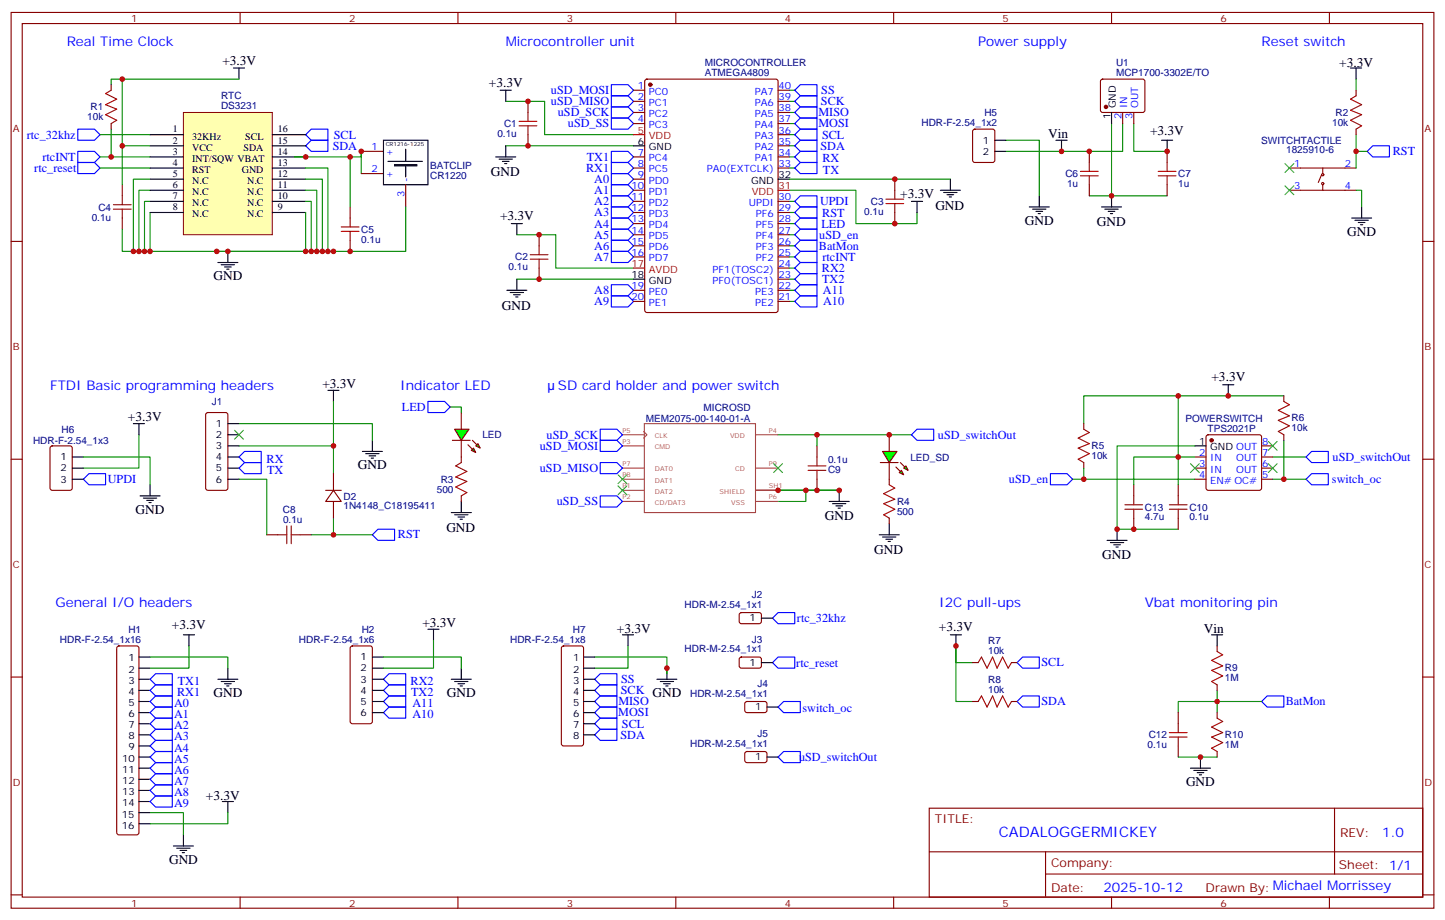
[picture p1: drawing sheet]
<svg xmlns="http://www.w3.org/2000/svg" width="459mm" height="292mm" viewBox="0 0 459 292" stroke-linecap="round" stroke-linejoin="round" font-family="sans-serif">
<g fill="none" stroke="#870000" stroke-width=".35">
<path d="M3.5 4h451.6v284.3h-451.6zM7.1 7.5h444.5v277.3h-444.5zM76.2 4v3.5M145.3 4v3.5M214.5 4v3.5M283.6 4v3.5M352.8 4v3.5M421.9 4v3.5M3.5 76.6h3.6M451.6 76.6h3.5M3.5 145.8h3.6M451.6 145.8h3.5"/>
<path d="M3.5 214.9h3.6M451.6 214.9h3.5M294.9 256.5h156.7v28.3h-156.7zM423.5 256.6l.1 20.8M295 270.4h156.4M331.8 277.4h119.6M331.8 270.4v14.1M3.5 284.1h3.6M76.2 284.8v3.5M145.3 284.8v3.5M214.5 284.8v3.5M283.6 284.8v3.5"/>
<path d="M352.8 284.8v3.5M421.9 284.8v3.5M451.6 284.1h3.5"/>
</g>
<path d="M47.6 63.9h-1.7v15.9M47.6 60.4h-3.5v19.4" fill="none" stroke="#008700" stroke-width=".35"/>
<path d="M72.3 79.8v3.5M69.1 83.3h6.4M70.2 84h4.2M71.3 84.7h2.1M72 85.4h.7" fill="none" stroke="#000" stroke-width=".35"/>
<path d="M98.8 44.5h5.3v3.5h-5.3l-1.8-1.7zM98.8 41h5.3v3.5h-5.3l-1.8-1.7z" fill="none" stroke="#00f" stroke-width=".35"/>
<path d="M58.2 35.7h28.2v38.8h-28.2z" fill="#ffffb0" stroke="#800000" stroke-width=".32"/>
<g fill="none" stroke="#000" stroke-width=".35">
<path d="M74.1 21.6h3.5M75.8 21.6v3.5M158.7 28.6h3.6M160.5 28.6v3.6M352.8 35.7v3.5M428.6 21.6h3.6M430.4 21.6v3.5M47.6 56.9h10.6M47.6 53.3h10.6M47.6 46.3h10.6M47.6 49.8h10.6M47.6 42.8h10.6"/>
<path d="M86.4 56.9h10.6M86.4 53.3h10.6M86.4 46.3h10.6M86.4 49.8h10.6M86.4 42.8h10.6M157.3 49.8h6.4M158.4 50.5h4.2M159.5 51.2h2.1M160.2 51.9h.7M160.5 46.3v3.5M201.1 46.3h3.5M246.9 56.9h3.6"/>
<path d="M301.6 56.9v3.5M368.7 44.5h3.5M370.4 44.5v3.5M47.6 67.5h10.6M47.6 63.9h10.6M47.6 60.4h10.6M86.4 67.5h10.6M86.4 63.9h10.6M86.4 60.4h10.6M162.3 71h3.5M164 71v3.5M289.3 63.9h3.5"/>
<path d="M291 63.9v3.6M298.4 60.4h6.4M299.5 61.1h4.2M300.6 61.8h2.1M301.3 62.5h.7M326.7 65.7h6.3M327.7 66.4h4.3M328.8 67.1h2.1M329.5 67.8h.7M329.8 62.2v3.5M349.6 65.7h6.4M350.7 66.4h4.2"/>
<path d="M351.7 67.1h2.1M352.4 67.8h.7M352.8 62.2v3.5M429 69.2h6.3M430 69.9h4.3M431.1 70.6h2.1M431.8 71.3h.7M432.2 65.7v3.5M160.9 92.1h6.3M161.9 92.9h4.3M163 93.6h2.1M163.7 94.3h.7"/>
<path d="M164 88.6v3.5M201.1 88.6h3.5M72.3 134.5h3.5M72.3 138h3.5M104.1 123.9h3.5M105.8 123.9v3.5M118.2 139.8v3.5M72.3 141.5h3.5M72.3 145.1h3.5M72.3 148.6h3.5M72.3 152.1h3.5M115 143.3h6.4"/>
<path d="M116.1 144h4.2M117.1 144.7h2.1M117.8 145.4h.7M146.4 159.2v3.5M143.2 162.7h6.4M144.3 163.4h4.2M145.3 164.1h2.2M146 164.8h.8"/>
</g>
<g fill="none" stroke="#008700" stroke-width=".35">
<path d="M38.8 25.1h-3.5v1.8M75.8 25.1h-37v21.2h8.8M160.5 32.2h12.4v10.6h28.2M250.5 39.2h1.7M250.5 35.7h1.7M250.5 32.2h1.7M250.5 28.6h1.7M352.8 39.2v23M356.3 39.2v8.8h-37M359.8 39.2v8.8h10.6M430.4 25.1v3.5M31.7 49.8h3.6"/>
<path d="M35.3 41v8.8h12.3M38.8 46.3v12.3M47.6 56.9h-5.3v22.9M97 56.9h5.3v22.9M97 53.3h7.1v26.5M114.7 48v1.8h-21.2M160.5 46.3h40.6M250.5 56.9h51.1M250.5 46.3h1.7M250.5 49.8h1.7M250.5 53.3h1.7M250.5 42.8h1.7"/>
<path d="M319.3 44.5h10.5v17.7M430.4 42.8v10.5M430.4 48h3.5M38.8 72.7v7.1h67M47.6 67.5v12.3M97 63.9h1.8v15.9M97 60.4h3.5v19.4M97 67.5v12.3M164 74.5h12.4v10.6h24.7M250.5 60.4h21.1v10.6h19.4v-3.5M250.5 74.5h1.7M250.5 78h1.7"/>
<path d="M250.5 71h1.7M250.5 67.5h1.7M250.5 63.9h1.7M345.7 62.2h24.7M430.4 60.4h1.8v5.3M164 88.6h37.1M250.5 81.6h1.7M250.5 92.1h1.7M250.5 95.7h1.7M250.5 85.1h1.7M44.1 138v10.6h-17.6M26.5 145.1h21.1v8.8"/>
<path d="M98.8 169.8h19.4"/>
</g>
<g fill="none" stroke="#00f" stroke-width=".35">
<path d="M194 37.5h5.3l1.8 1.7-1.8 1.8h-5.3zM194 33.9h5.3l1.8 1.8-1.8 1.8h-5.3zM194 30.4h5.3l1.8 1.8-1.8 1.7h-5.3zM194 26.9h5.3l1.8 1.7-1.8 1.8h-5.3zM254 37.5h5.3v3.5h-5.3l-1.8-1.8zM254 33.9h5.3v3.6h-5.3l-1.8-1.8zM254 30.4h5.3v3.5h-5.3l-1.8-1.7zM254 26.9h5.3v3.5h-5.3l-1.8-1.8zM24.7 48h5.3l1.7 1.8-1.7 1.8h-5.3zM194 58.6h5.3l1.8 1.8-1.8 1.8h-5.3zM194 55.1h5.3l1.8 1.8-1.8 1.7h-5.3zM194 48h5.3l1.8 1.8-1.8 1.8h-5.3z"/>
<path d="M194 51.6h5.3l1.8 1.7-1.8 1.8h-5.3zM254 48h5.3v3.6h-5.3l-1.8-1.8zM254 44.5h5.3v3.5h-5.3l-1.8-1.7zM254 51.6h5.3v3.5h-5.3l-1.8-1.8zM254 41h5.3v3.5h-5.3l-1.8-1.7zM435.7 46.3h5.3v3.5h-5.3l-1.8-1.8zM194 79.8h5.3l1.8 1.8-1.8 1.7h-5.3zM194 76.3h5.3l1.8 1.7-1.8 1.8h-5.3zM194 72.7h5.3l1.8 1.8-1.8 1.8h-5.3zM194 69.2h5.3l1.8 1.8-1.8 1.7h-5.3zM194 62.2h5.3l1.8 1.7-1.8 1.8h-5.3zM194 65.7h5.3l1.8 1.8-1.8 1.7h-5.3z"/>
<path d="M254 76.3h5.3v3.5h-5.3l-1.8-1.8zM254 72.7h5.3v3.6h-5.3l-1.8-1.8zM254 69.2h5.3v3.5h-5.3l-1.8-1.7zM254 65.7h5.3v3.5h-5.3l-1.8-1.7zM254 62.2h5.3v3.5h-5.3l-1.8-1.8zM194 93.9h5.3l1.8 1.8-1.8 1.7h-5.3zM194 90.4h5.3l1.8 1.7-1.8 1.8h-5.3zM254 93.9h5.3v3.5h-5.3l-1.8-1.7zM254 90.4h5.3v3.5h-5.3l-1.8-1.8zM28.2 150.4h5.3v3.5h-5.3l-1.7-1.8zM77.6 143.3h5.3v3.5h-5.3l-1.8-1.7zM77.6 146.8h5.3v3.6h-5.3l-1.8-1.8z"/>
<path d="M119.9 168h5.3v3.5h-5.3l-1.7-1.7z"/>
</g>
<g fill="none" stroke="#a10000" stroke-width=".35">
<path d="M164.7 38.5h5.7M164.7 39.9h5.7M167.6 35.7v2.8M167.6 39.9v2.9M342.9 54.4h5.6M342.9 55.8h5.6M345.7 51.6v2.8M345.7 55.8v2.8M367.6 54.4h5.6M367.6 55.8h5.6M370.4 51.6v2.8M370.4 55.8v2.8"/>
<path d="M36 66.4h5.6M36 65h5.6M38.8 62.2v2.8M38.8 66.4v2.8M171.1 78v2.9M168.3 80.9h5.6M168.3 82.3h5.6M171.1 82.3v2.8"/>
</g>
<g fill="none" stroke="#870000" stroke-width=".35">
<path d="M167.6 32.2v3.5M201.1 28.6h3.5M201.1 32.2h3.5M201.1 35.7h3.5M201.1 39.2h3.5M204.8 25.3l.5-.2h40.9l.7 .4v73l-.4 .6-41.2 .1-.6-.5-.1-72.9zM246.9 28.6h3.6M246.9 32.2h3.6M246.9 35.7h3.6M246.9 39.2h3.6M349.5 25.3l.5-.2h12.7l.5 .2 .2 .5-.1 9.5-.6 .4-13-.1-.5-.6v-9.2zM356.3 35.7v3.5"/>
<path d="M359.8 35.7v3.5M38.8 58.6v3.6M167.6 42.8v3.5M201.1 49.8h3.5M201.1 53.3h3.5M201.1 56.9h3.5M246.9 49.8h3.6M246.9 53.3h3.6M246.9 46.3h3.6M246.9 42.8h3.6M345.7 48v3.6M345.7 58.6v3.6"/>
<path d="M370.4 48v3.6M370.4 58.6v3.6M409.2 53.3h21.2M419.5 55.5l-1.1 2.4M419.8 53.3v1.8M419.8 58.6v1.8M38.8 69.2v3.5M171.1 74.5v3.5M201.1 60.4h3.5M201.1 63.9h3.5M201.1 67.5h3.5M201.1 71h3.5"/>
<path d="M201.1 74.5h3.5M201.1 78h3.5M246.9 63.9h3.6M246.9 67.5h3.6M246.9 71h3.6M246.9 74.5h3.6M246.9 78h3.6M409.2 60.4h21.2M171.1 85.1v3.5M201.1 81.6h3.5M201.1 92.1h3.5M201.1 95.7h3.5"/>
<path d="M246.9 81.6h3.6M246.9 92.1h3.6M246.9 95.7h3.6M246.9 88.6h3.6M246.9 85.1h3.6M65.5 131.2l.5-.2h5.6l.7 .4v23.5l-.4 .7h-5.9l-.7-.4v-23.5z"/>
<circle cx="419.8" cy="58.3" r=".35"/>
<circle cx="419.8" cy="55.5" r=".35"/>
</g>
<g fill="#870000" stroke="#870000" stroke-width=".35">
<circle cx="206.4" cy="26.9" r=".53"/>
<circle cx="351" cy="33.9" r=".53"/>
</g>
<path d="M201.1 42.8h3.5M246.9 60.4h3.6M201.1 85.1h3.5" fill="none" stroke="#f00" stroke-width=".35"/>
<path d="M74.4 136.6l2.9 2.8M77.3 136.6l-2.9 2.8" fill="none" stroke="#3c3" stroke-width=".35"/>
<path d="M144.3 136.2h4.6l-2.5 3.6z" fill="#0f0" stroke="#870000" stroke-width=".35"/>
<path d="M143.6 139.8h5.6z" fill="#f00" stroke="#870000" stroke-width=".35"/>
<g fill="#870000" stroke="#870000" stroke-width=".35">
<path d="M149.9 139.8l1.4 1.4z"/>
<path d="M148.5 141.2l1.4 1.4z"/>
</g>
<g fill="#0f0" stroke="#870000" stroke-width=".35">
<path d="M151 141.5l.7-.7 .7 1.4z"/>
<path d="M149.6 142.9l.7-.7 .7 1.5z"/>
</g>
<g fill="none" stroke="#870000" stroke-width=".35">
<path d="M284 56.9v3.5M284 67.5v3.5M146.4 131v5.2M146.4 139.8v5.3M383 138.2l.5-.2h16.2l.5 .2 .2 .5v16.2l-.2 .5-.5 .2h-16.2l-.5-.2-.2-.5v-16.2zM259.3 141.5v3.6M259.3 152.1v3.5M373.9 153.9v3.5M379.2 145.1h3.6M379.2 148.6h3.6M379.2 152.1h3.6M400.4 145.1h3.5"/>
<path d="M400.4 148.6h3.5M400.4 152.1h3.5M400.4 141.5h3.5M84.7 169.8h3.5M95.2 169.8h3.6M373.9 164.5v3.5"/>
</g>
<g fill="none" stroke="#00f" stroke-width=".35">
<path d="M24.7 41h5.3l1.7 1.8-1.7 1.7h-5.3zM24.7 51.6h5.3l1.7 1.7-1.7 1.8h-5.3zM254 79.8h5.3v3.5h-5.3l-1.8-1.7zM254 83.3h5.3v3.6h-5.3l-1.8-1.8zM254 86.9h5.3v3.5h-5.3l-1.8-1.8zM135.8 127.4h5.3l1.8 1.8-1.8 1.8h-5.3zM190.5 136.2h5.3l1.8 1.8-1.8 1.8h-5.3zM190.5 139.8h5.3l1.8 1.7-1.8 1.8h-5.3zM291 136.2h5.3v3.6h-5.3l-1.7-1.8zM190.5 146.8h5.3l1.8 1.8-1.8 1.8h-5.3zM190.5 157.4h5.3l1.8 1.8-1.8 1.7h-5.3zM333.4 150.4h5.3l1.7 1.7-1.7 1.8h-5.3z"/>
<path d="M416.3 143.3h5.3v3.5h-5.3l-1.8-1.7zM416.3 150.4h5.3v3.5h-5.3l-1.8-1.8zM121.7 219.1l1.8-1.7h5.3v3.5h-5.3zM123.5 213.9h5.3v3.5h-5.3l-1.8-1.8zM188.7 219.1l1.8-1.7h5.3v3.5h-5.3zM190.5 213.9h5.3v3.5h-5.3l-1.8-1.8zM190.5 220.9h5.3v3.5h-5.3l-1.8-1.7zM190.5 224.4h5.3v3.6h-5.3l-1.8-1.8zM190.5 228h5.3v3.5h-5.3l-1.8-1.8zM190.5 231.5h5.3v3.5h-5.3l-1.8-1.7z"/>
</g>
<g fill="none" stroke="#008700" stroke-width=".35">
<path d="M31.7 42.8h15.9M31.7 53.3h15.9M114.7 48v7.1M250.5 88.6h1.7M142.9 129.2h3.5v1.8M246.9 138h42.4M259.3 138v3.5M373.9 125.7v19.4M407.5 139.8v12.3h-3.6M407.5 125.7h-63.5v8.8M246.9 155.6h19.4M255.8 155.6v3.6h-8.9"/>
<path d="M340.4 152.1h38.8M379.2 141.5h-24.7v26.5h19.4M379.2 145.1h-5.3v8.8M403.9 145.1h10.6M407.5 152.1h7"/>
</g>
<g fill="none" stroke="#000" stroke-width=".35">
<path d="M388.1 122.1h3.5M389.8 122.1v3.6M263.2 159.2h6.3M264.2 159.9h4.3M266.3 155.6v3.6M379.2 141.5h3.6M265.3 160.6h2.1M266 161.3h.7M351.4 171.5h6.3M352.4 172.2h4.3M353.5 172.9h2.1M354.2 173.6h.7"/>
<path d="M354.5 168v3.5M135.8 199.7h3.5M137.6 199.7v3.6M58.2 201.5h3.5M60 201.5v3.5M69.1 215.6h6.4M70.2 216.3h4.2M71.3 217h2.1M72 217.7h.7M72.3 212.1v3.5M143.2 215.6h6.4M144.3 216.3h4.2"/>
<path d="M145.3 217h2.2M146 217.7h.8M146.4 212.1v3.5M197.6 201.5h3.5M199.3 201.5v3.5M208.5 215.6h6.3M209.5 216.3h4.3M210.6 217h2.1M211.3 217.7h.7M211.7 212.1v3.5M70.6 254.4h3.5M72.3 254.4v3.6"/>
<path d="M55 268.5h6.4M56.1 269.2h4.2M57.1 269.9h2.2M57.9 270.7h.7M58.2 265v3.5"/>
</g>
<g fill="none" stroke="#a10000" stroke-width=".35">
<path d="M281.2 63.2h5.6M281.2 64.6h5.6M284 60.4v2.8M284 64.6v2.9M256.5 149.3h5.6M256.5 147.9h5.6M259.3 145.1v2.8M259.3 149.3v2.8M373.9 157.4v2.8M88.2 169.8h2.8M91 166.9v5.7M92.4 166.9v5.7"/>
<path d="M92.4 169.8h2.8M371.1 160.2h5.7M371.1 161.6h5.7M373.9 161.6v2.9"/>
</g>
<path d="M197.6 138h6.9M204.3 136.9l1 1.1-1 1.1M204.5 134.5h35.3v28.2h-35.3zM240 138h6.9M197.6 155.6h6.9M197.6 159.2h6.9M197.6 141.5h6.9M197.6 148.6h6.9M197.6 152.1h6.9M240 155.6h6.9M240 159.2h6.9M240 148.6h6.9" fill="none" stroke="#a64a4a" stroke-width=".35"/>
<g fill="none" stroke="#3c3" stroke-width=".35">
<path d="M407.8 59l2.8 2.8M407.8 51.9l2.8 2.9M410.6 59l-2.8 2.8M410.6 51.9l-2.8 2.9M196.1 150.7l2.9 2.8M196.1 154.2l2.9 2.9M199 150.7l-2.9 2.8M199 154.2l-2.9 2.9M245.5 147.2l2.9 2.8M248.4 147.2l-2.9 2.8M377.8 147.2l2.8 2.8M380.6 147.2l-2.8 2.8"/>
<path d="M402.5 147.2l2.8 2.8M402.5 140.1l2.8 2.8M405.3 147.2l-2.8 2.8M405.3 140.1l-2.8 2.8"/>
</g>
<circle cx="384.5" cy="139.8" r=".53" fill="#870000" stroke="#870000" stroke-width=".35"/>
<path d="M280.1 143.3h4.6l-2.5 3.5z" fill="#0f0" stroke="#870000" stroke-width=".35"/>
<path d="M279.4 146.8h5.6z" fill="#f00" stroke="#870000" stroke-width=".35"/>
<g fill="#870000" stroke="#870000" stroke-width=".35">
<path d="M285.8 146.8l1.4 1.4z"/>
<path d="M284.3 148.2l1.5 1.4z"/>
</g>
<g fill="#0f0" stroke="#870000" stroke-width=".35">
<path d="M286.8 148.6l.7-.7 .7 1.4z"/>
<path d="M285.4 150l.7-.7 .7 1.4z"/>
</g>
<g fill="none" stroke="#870000" stroke-width=".35">
<path d="M35.3 26.9v1.7M35.3 39.2v1.8M430.4 28.6v1.8M114.7 48h7M114.7 55.1h7M128.8 58.6v7.1M308.9 41.2l.5-.2h5.6l.7 .4v9.5l-.4 .6-5.9 .1-.7-.5v-9.4zM430.4 41v1.8M111.1 65.7v3.5M111.1 76.3v3.5M282.2 138v5.3M344 134.5v1.7"/>
<path d="M407.5 125.7v1.7M407.5 138v1.8M16.1 141.7l.5-.2h5.6l.7 .5v12.9l-.4 .7h-5.9l-.7-.4v-13zM103.4 155.6h4.9M105.8 155.6l2.5 3.6h-4.9zM105.8 150.4v5.2M105.8 159.2v5.3M146.4 145.1v1.7M146.4 157.4v1.8M282.2 146.8v7.1M344 146.8v1.8M359.8 153.9v3.5"/>
<path d="M282.2 164.5v1.7M359.8 164.5v3.5M234.8 194.7l.5-.2h5.9l.5 .7-.1 2.3-.7 .5-5.9-.1-.4-.6v-2.1zM37.3 205.2l.4-.2h5.7l.5 .2 .2 .5v58.6l-.2 .5-.5 .2h-5.7l-.5-.2-.2-.5v-58.6zM111.4 205.2l.4-.2h5.7l.6 .5 .1 23.5-.5 .7h-5.9l-.6-.4-.1-23.6zM178.4 205.2l.5-.2h5.6l.5 .2 .2 .5v30.4l-.2 .5-.5 .2h-5.6l-.5-.2-.2-.5v-30.4zM234.8 208.8l.5-.2h5.9l.5 .7-.1 2.4-.7 .4-5.9-.1-.4-.6v-2.1zM308.7 210.3h1.7M321 210.3h1.8M386.3 205v1.8M386.3 217.4v1.7M236.6 222.9l.5-.2h5.9l.4 .7v2.4l-.7 .4-5.9-.1-.4-.6v-2.1z"/>
<path d="M236.6 238.8l.5-.3 5.9 .1 .4 .7v2.3l-.7 .5-5.9-.1-.4-.6v-2.1zM308.7 222.7h1.7M321 222.7h1.8M373.9 226.2v3.5M373.9 236.8v3.5M386.3 226.2v1.8M386.3 238.5v1.8"/>
</g>
<g fill="none" stroke="#000" stroke-width=".35">
<path d="M121.7 44.5h14.1v14.1h-14.1zM123.1 51.2h11M128.8 47.3v3.9M128.8 52.6v3.6M315.7 44.5h3.6M315.7 48h3.6M335.1 44.5h3.6M336.9 44.5v3.5M42.3 134.5h3.6M44.1 134.5v3.5M22.9 152.1h3.6M22.9 145.1h3.6"/>
<path d="M22.9 148.6h3.6M44.4 157.4h6.4M45.5 158.1h4.2M46.6 158.8h2.1M47.3 159.5h.7M47.6 153.9v3.5M279 169.8h6.4M280.1 170.5h4.2M281.2 171.2h2.1M281.9 171.9h.7M282.2 166.2v3.6M241.7 196.2h3.5"/>
<path d="M44.1 208.6h3.5M44.1 212.1h3.5M44.1 215.6h3.5M44.1 219.1h3.5M118.2 208.6h3.5M118.2 212.1h3.5M118.2 215.6h3.5M118.2 219.1h3.5M185.2 208.6h3.5M185.2 212.1h3.5M185.2 215.6h3.5M185.2 219.1h3.5"/>
<path d="M241.7 210.3h3.5M301.6 201.5h3.6M303.4 201.5v3.5M384.5 201.5h3.6M386.3 201.5v3.5M44.1 222.7h3.5M44.1 226.2h3.5M44.1 229.7h3.5M44.1 233.3h3.5M44.1 236.8h3.5M118.2 222.7h3.5M118.2 226.2h3.5"/>
<path d="M185.2 222.7h3.5M185.2 226.2h3.5M185.2 229.7h3.5M185.2 233.3h3.5M243.4 224.4h3.5M44.1 243.8h3.5M44.1 240.3h3.5M44.1 247.4h3.5M44.1 250.9h3.5M44.1 254.4h3.5M44.1 258h3.5M243.4 240.3h3.5"/>
<path d="M377.8 243.8h6.4M378.9 244.5h4.2M379.9 245.3h2.2M380.6 246h.8M381 240.3v3.5M44.1 261.5h3.5"/>
</g>
<g fill="none" stroke="#00f" stroke-width=".35">
<path d="M246.9 194.5h5.3v3.5h-5.3l-1.7-1.8zM47.6 219.1l1.8-1.7h5.3v3.5h-5.3zM49.4 213.9h5.3v3.5h-5.3l-1.8-1.8zM246.9 208.6h5.3v3.5h-5.3l-1.7-1.8zM324.6 208.6h5.2v3.5h-5.2l-1.8-1.8zM47.6 233.3l1.8-1.8h5.3v3.5h-5.3zM47.6 226.2l1.8-1.8h5.3v3.6h-5.3zM49.4 235h5.3v3.5h-5.3l-1.8-1.7zM49.4 238.5h5.3v3.6h-5.3l-1.8-1.8zM49.4 228h5.3v3.5h-5.3l-1.8-1.8zM49.4 220.9h5.3v3.5h-5.3l-1.8-1.7zM121.7 222.7l1.8-1.8h5.3v3.5h-5.3z"/>
<path d="M123.5 224.4h5.3v3.6h-5.3l-1.8-1.8zM248.7 222.7h5.3v3.5h-5.3l-1.8-1.8zM248.7 238.5h5.3v3.6h-5.3l-1.8-1.8zM324.6 220.9h5.2v3.5h-5.2l-1.8-1.7zM402.2 220.9h5.3v3.5h-5.3l-1.8-1.7zM49.4 252.7h5.3v3.5h-5.3l-1.8-1.8zM49.4 245.6h5.3v3.5h-5.3l-1.8-1.7zM49.4 249.1h5.3v3.6h-5.3l-1.8-1.8zM49.4 242.1h5.3v3.5h-5.3l-1.8-1.8z"/>
</g>
<path d="M125.2 52.3h7.1v.3h-7.1z" fill="#000" stroke="#000" stroke-width=".35"/>
<g fill="none" stroke="#008700" stroke-width=".35">
<path d="M111.1 49.8v15.9M128.8 65.7v14.1h-60M75.8 134.5h42.4v5.3M105.8 127.4v23M75.8 152.1h8.9v17.7M75.8 141.5h30M344 148.6v3.5M373.9 145.1h-14.1v8.8M105.8 164.5v5.3M47.6 208.6h24.7v3.5M60 205v7.1h-12.4M121.7 208.6h24.7v3.5"/>
<path d="M137.6 203.3v8.8h-15.9M188.7 208.6h23v5.3M199.3 205v7.1h-10.6M308.7 210.3h-5.3v-5.3v17.7h5.3M386.3 219.1v3.6h14.1M373.9 226.2v-3.5h12.4v3.5M47.6 258h10.6v7M72.3 258v3.5h-24.7M373.9 240.3h12.4"/>
</g>
<g fill="none" stroke="#a10000" stroke-width=".35">
<path d="M35.3 28.6l-1.8 1.1 3.5 1.8-3.5 1.7 3.5 1.4-3.5 1.8 3.5 1.8-1.7 1M430.4 30.4l-1.8 1.1 3.6 1.7-3.6 1.8 3.6 1.4-3.6 1.8 3.6 1.7-1.8 1.1M108.3 72h5.6M108.3 73.4h5.6M111.1 69.2v2.8M111.1 73.4v2.9M344 136.2l1.7 1.1-3.5 1.8 3.5 1.7-3.5 1.4 3.5 1.8-3.5 1.8 1.8 1M407.5 127.4l1.7 1.1-3.5 1.7 3.5 1.8-3.5 1.4 3.5 1.8-3.5 1.7 1.8 1.1M146.4 146.8l-1.8 1.1 3.6 1.7-3.6 1.8 3.6 1.4-3.6 1.8 3.6 1.8-1.8 1M282.2 153.9l1.8 1-3.5 1.8 3.5 1.8-3.5 1.4 3.5 1.7-3.5 1.8 1.7 1.1M359.8 157.4v2.8M357 160.2h5.7"/>
<path d="M357 161.6h5.7M359.8 161.6v2.9M310.4 210.3l1.1-1.7 1.8 3.5 1.7-3.5 1.4 3.5 1.8-3.5 1.8 3.5 1-1.8M386.3 206.8l1.8 1.1-3.6 1.7 3.6 1.8-3.6 1.4 3.6 1.8-3.6 1.7 1.8 1.1M310.4 222.7l1.1-1.8 1.8 3.5 1.7-3.5 1.4 3.5 1.8-3.5 1.8 3.5 1-1.7M371.1 234h5.7M371.1 232.6h5.7M373.9 229.7v2.9M373.9 234v2.8M386.3 228l1.8 1-3.6 1.8 3.6 1.8-3.6 1.4 3.6 1.7-3.6 1.8 1.8 1"/>
</g>
<g fill="#c00">
<circle cx="171.1" cy="88.6" r=".88"/>
<circle cx="44.1" cy="79.8" r=".88"/>
<circle cx="38.8" cy="46.3" r=".88"/>
<circle cx="45.9" cy="79.8" r=".88"/>
<circle cx="47.6" cy="79.8" r=".88"/>
<circle cx="42.3" cy="79.8" r=".88"/>
<circle cx="352.8" cy="62.2" r=".88"/>
<circle cx="345.7" cy="48" r=".88"/>
<circle cx="370.4" cy="48" r=".88"/>
<circle cx="430.4" cy="48" r=".88"/>
<circle cx="35.3" cy="49.8" r=".88"/>
<circle cx="255.8" cy="155.6" r=".88"/>
<circle cx="246.9" cy="155.6" r=".88"/>
<circle cx="259.3" cy="138" r=".88"/>
<circle cx="259.3" cy="155.6" r=".88"/>
<circle cx="266.3" cy="155.6" r=".88"/>
<circle cx="373.9" cy="125.7" r=".88"/>
<circle cx="373.9" cy="145.1" r=".88"/>
<circle cx="284" cy="56.9" r=".88"/>
<circle cx="284" cy="71" r=".88"/>
<circle cx="114.7" cy="48" r=".88"/>
<circle cx="407.5" cy="152.1" r=".88"/>
<circle cx="389.8" cy="125.7" r=".88"/>
<circle cx="282.2" cy="138" r=".88"/>
<circle cx="167.6" cy="32.2" r=".88"/>
<circle cx="167.6" cy="46.3" r=".88"/>
<circle cx="171.1" cy="74.5" r=".88"/>
<circle cx="104.1" cy="79.8" r=".88"/>
<circle cx="102.3" cy="79.8" r=".88"/>
<circle cx="100.5" cy="79.8" r=".88"/>
<circle cx="98.8" cy="79.8" r=".88"/>
<circle cx="97" cy="79.8" r=".88"/>
<circle cx="72.3" cy="79.8" r=".88"/>
<circle cx="105.8" cy="79.8" r=".88"/>
<circle cx="303.4" cy="205" r=".88"/>
<circle cx="68.8" cy="79.8" r=".88"/>
<circle cx="97" cy="49.8" r=".88"/>
<circle cx="38.8" cy="25.1" r=".88"/>
<circle cx="386.3" cy="222.7" r=".88"/>
<circle cx="111.1" cy="79.8" r=".88"/>
<circle cx="111.1" cy="49.8" r=".88"/>
<circle cx="336.9" cy="48" r=".88"/>
<circle cx="381" cy="240.3" r=".88"/>
<circle cx="105.8" cy="141.5" r=".88"/>
<circle cx="105.8" cy="169.8" r=".88"/>
<circle cx="344" cy="152.1" r=".88"/>
<circle cx="359.8" cy="168" r=".88"/>
<circle cx="354.5" cy="168" r=".88"/>
<circle cx="211.7" cy="212.1" r=".88"/>
</g>
<text font-size="4.6" fill="#00f" x="317" y="265.6">CADALOGGERMICKEY</text>
<g font-size="4.2" fill="#00f">
<text x="21.2" y="14.5">Real Time Clock</text>
<text x="160.5" y="14.5">Microcontroller unit</text>
<text x="310.4" y="14.5">Power supply</text>
<text x="400.4" y="14.5">Reset switch</text>
<text x="15.9" y="123.9">FTDI Basic programming headers</text>
<text x="127" y="123.9">Indicator LED</text>
<text x="177.1" y="123.9">SD card holder and power switch</text>
<text x="17.6" y="192.7">General I/O headers</text>
<text x="298.1" y="192.7">I2C pull-ups</text>
<text x="363.4" y="192.7">Vbat monitoring pin</text>
<text x="438.7" y="265.8">1.0</text>
<text x="350.2" y="283.2">2025-10-12</text>
</g>
<g font-size="4.2">
<text x="70.6" y="20.7">+3.3V</text>
<text x="425" y="21.3">+3.3V</text>
<text x="155.2" y="27.6">+3.3V</text>
<text x="332.7" y="43.8">Vin</text>
<text x="365" y="42.8">+3.3V</text>
<text x="155.8" y="56">GND</text>
<text x="285.7" y="62.9">+3.3V</text>
<text x="158.7" y="69.9">+3.3V</text>
<text x="296.9" y="66.5">GND</text>
<text x="325.3" y="71.3">GND</text>
<text x="348.1" y="71.9">GND</text>
<text x="427.6" y="74.9">GND</text>
<text x="67.7" y="89">GND</text>
<text x="159.3" y="98.3">GND</text>
<text x="102.3" y="123.2">+3.3V</text>
<text x="384.5" y="121">+3.3V</text>
<text x="40.6" y="133.8">+3.3V</text>
<text x="113.6" y="148.9">GND</text>
<text x="43" y="163.1">GND</text>
<text x="261.8" y="165.1">GND</text>
<text x="141.7" y="168.8">GND</text>
<text x="277.5" y="175.9">GND</text>
<text x="349.8" y="177.4">GND</text>
<text x="54.6" y="199.7">+3.3V</text>
<text x="134.1" y="199">+3.3V</text>
<text x="195.8" y="200.8">+3.3V</text>
<text x="298" y="200.3">+3.3V</text>
<text x="382.1" y="200.8">Vin</text>
<text x="67.8" y="221.3">GND</text>
<text x="141.8" y="221.3">GND</text>
<text x="376.4" y="249.5">GND</text>
<text x="65.4" y="254">+3.3V</text>
<text x="53.7" y="274.2">GND</text>
</g>
<g font-size="3.9" fill="#00f">
<text x="174.9" y="29.9">uSD_MOSI</text>
<text x="260.6" y="29.9">SS</text>
<text x="174.9" y="33.4">uSD_MISO</text>
<text x="260.5" y="33.4">SCK</text>
<text x="177" y="36.9">uSD_SCK</text>
<text x="180.2" y="40.5">uSD_SS</text>
<text x="259.7" y="40.5">MOSI</text>
<text x="259.8" y="36.9">MISO</text>
<text x="8.5" y="44">rtc_32khz</text>
<text x="105.6" y="47.5">SDA</text>
<text x="105.9" y="44">SCL</text>
<text x="260.4" y="47.5">SDA</text>
<text x="260.9" y="44">SCL</text>
<text x="13.5" y="51.1">rtcINT</text>
<text x="186.2" y="51.1">TX1</text>
<text x="261" y="51.6">RX</text>
<text x="442" y="49.2">RST</text>
<text x="10.9" y="54.6">rtc_reset</text>
<text x="186" y="54.6">RX1</text>
<text x="188.6" y="58.1">A0</text>
<text x="261.2" y="55.1">TX</text>
<text x="188.6" y="65.2">A2</text>
<text x="188.6" y="61.6">A1</text>
<text x="260.3" y="65.2">UPDI</text>
<text x="188.6" y="68.7">A3</text>
<text x="261" y="68.7">RST</text>
<text x="188.6" y="75.8">A5</text>
<text x="188.6" y="72.2">A4</text>
<text x="260" y="75.8">uSD_en</text>
<text x="260.7" y="72.3">LED</text>
<text x="188.6" y="82.8">A7</text>
<text x="188.6" y="79.3">A6</text>
<text x="259.9" y="79.3">BatMon</text>
<text x="261" y="82.8">rtcINT</text>
<text x="260.8" y="86.4">RX2</text>
<text x="260.9" y="89.9">TX2</text>
<text x="188.6" y="93.4">A8</text>
<text x="261.2" y="93.4">A11</text>
<text x="188.6" y="96.9">A9</text>
<text x="261.2" y="97">A10</text>
<text x="127.6" y="130.5">LED</text>
<text x="171.3" y="142.8">uSD_MOSI</text>
<text x="173.5" y="139.3">uSD_SCK</text>
<text x="297.7" y="139.2">uSD_switchOut</text>
<text x="84.6" y="146.8">RX</text>
<text x="171.3" y="149.8">uSD_MISO</text>
<text x="422.9" y="146.3">uSD_switchOut</text>
<text x="34.2" y="153.3">UPDI</text>
<text x="84.8" y="150.4">TX</text>
<text x="320.2" y="153.4">uSD_en</text>
<text x="422.7" y="153.4">switch_oc</text>
<text x="176.7" y="160.4">uSD_SS</text>
<text x="126.3" y="170.9">RST</text>
<text x="252.9" y="197.5">rtc_32khz</text>
<text x="252.7" y="211.6">rtc_reset</text>
<text x="330.6" y="211.5">SCL</text>
<text x="56.2" y="220.9">RX1</text>
<text x="56.4" y="217.4">TX1</text>
<text x="130.3" y="217.4">RX2</text>
<text x="130.5" y="220.9">TX2</text>
<text x="197" y="220.4">SCK GND</text>
<text x="197.1" y="216.8">SS</text>
<text x="55.2" y="228">A1</text>
<text x="55.2" y="224.4">A0</text>
<text x="130.9" y="224.4">A11</text>
<text x="130.9" y="228">A10</text>
<text x="196.2" y="227.4">MOSI</text>
<text x="196.3" y="223.9">MISO</text>
<text x="254.7" y="226">switch_oc</text>
<text x="330.6" y="223.9">SDA</text>
<text x="408.1" y="223.9">BatMon</text>
<text x="55.2" y="231.5">A2</text>
<text x="197.4" y="231">SCL</text>
<text x="55.2" y="238.5">A4</text>
<text x="55.2" y="235">A3</text>
<text x="196.9" y="234.5">SDA</text>
<text x="55.2" y="245.6">A6</text>
<text x="55.2" y="242.1">A5</text>
<text x="253.6" y="241.5">uSD_switchOut</text>
<text x="55.2" y="249.1">A7</text>
<text x="55.2" y="256.2">A9</text>
<text x="55.2" y="252.7">A8</text>
</g>
<g font-size="3.9" fill="#800">
<text x="296.7" y="261.1">TITLE:</text>
<text x="425.3" y="265.8">REV:</text>
<text x="333.6" y="275.3">Company:</text>
<text x="425" y="275.9">Sheet: 1/1</text>
<text x="333.6" y="283">Date:</text>
<text x="382.6" y="283.1">Drawn By:Michael Morrissey</text>
</g>
<g font-size="3.2" fill="#800">
<text x="41.6" y="6.9">1</text>
<text x="110.8" y="6.9">2</text>
<text x="179.9" y="6.9">3</text>
<text x="249.1" y="6.9">4</text>
<text x="318.2" y="6.9">5</text>
<text x="387.3" y="6.9">6</text>
<text x="4.1" y="42.1">A</text>
<text x="452.1" y="42.1">A</text>
<text x="4.1" y="111.2">B</text>
<text x="452.1" y="111.2">B</text>
<text x="4.1" y="180.3">C</text>
<text x="452.1" y="180.3">C</text>
<text x="4.1" y="249.5">D</text>
<text x="452.1" y="249.5">D</text>
<text x="41.6" y="287.8">1</text>
<text x="110.8" y="287.8">2</text>
<text x="179.9" y="287.8">3</text>
<text x="249.1" y="287.8">4</text>
<text x="318.2" y="287.8">5</text>
<text x="387.3" y="287.8">6</text>
</g>
<g font-size="3.2" fill="#000080">
<text x="223.7" y="20.9">MICROCONTROLLER</text>
<text x="354.2" y="20.9">U1</text>
<text x="223.7" y="24.1">ATMEGA4809</text>
<text x="354.2" y="24.1">MCP1700-3302E/TO</text>
<text x="28.7" y="35">R1</text>
<text x="70.2" y="34.6">DS3231</text>
<text x="70.2" y="31.5">RTC</text>
<text x="27.7" y="38.2">10k</text>
<text x="160" y="40.4">C1</text>
<text x="292.5" y="39.9">HDR-F-2.54_1x2</text>
<text x="312.4" y="36.8">H5</text>
<text x="422.8" y="39.9">10k</text>
<text x="423.9" y="36.8">R2</text>
<text x="157.9" y="43.5">0.1u</text>
<text x="400.3" y="45.7">SWITCHTACTILE</text>
<text x="136.5" y="53.6">BATCLIP</text>
<text x="408.2" y="48.6">1825910-6</text>
<text x="136.5" y="56.8">CR1220</text>
<text x="338.1" y="56.2">C6</text>
<text x="338.7" y="59.3">1u</text>
<text x="373.9" y="59.3">1u</text>
<text x="373.9" y="56.2">C7</text>
<text x="276.4" y="65.1">C3</text>
<text x="29.1" y="70">0.1u</text>
<text x="31.2" y="66.9">C4</text>
<text x="274.3" y="68.2">0.1u</text>
<text x="114.7" y="77">0.1u</text>
<text x="114.7" y="73.8">C5</text>
<text x="163.5" y="82.7">C2</text>
<text x="161.4" y="85.8">0.1u</text>
<text x="67.2" y="128.6">J1</text>
<text x="223.3" y="130.3">MICROSD</text>
<text x="19.6" y="137.3">H6</text>
<text x="205" y="133.9">MEM2075-00-140-01-A</text>
<text x="376.2" y="133.8">POWERSWITCH</text>
<text x="383.3" y="137">TPS2021P</text>
<text x="409.9" y="136.9">10k</text>
<text x="409.9" y="133.8">R6</text>
<text x="10.5" y="140.8">HDR-F-2.54_1x3</text>
<text x="153.1" y="139.1">LED</text>
<text x="346.4" y="142.6">R5</text>
<text x="262.8" y="146.8">0.1u</text>
<text x="288.9" y="146.2">LED_SD</text>
<text x="346.4" y="145.8">10k</text>
<text x="139.9" y="153.2">R3</text>
<text x="262.8" y="150">C9</text>
<text x="109" y="161.6">1N4148_C18195411</text>
<text x="109" y="158.6">D2</text>
<text x="138.6" y="156.4">500</text>
<text x="284.7" y="160.2">R4</text>
<text x="89.8" y="162.7">C8</text>
<text x="89.8" y="165.9">0.1u</text>
<text x="284.7" y="163.4">500</text>
<text x="363.4" y="165.2">4.7u</text>
<text x="363.4" y="162.1">C13</text>
<text x="377.5" y="165.2">0.1u</text>
<text x="377.5" y="162.1">C10</text>
<text x="238.6" y="189.9">J2</text>
<text x="217.3" y="193">HDR-M-2.54_1x1</text>
<text x="19" y="204">HDR-F-2.54_1x16</text>
<text x="40.7" y="200.8">H1</text>
<text x="94.9" y="204">HDR-F-2.54_1x6</text>
<text x="114.8" y="200.8">H2</text>
<text x="161.9" y="204">HDR-F-2.54_1x8</text>
<text x="181.8" y="200.8">H7</text>
<text x="217.3" y="207.1">HDR-M-2.54_1x1</text>
<text x="238.6" y="204">J3</text>
<text x="313.6" y="207.5">10k</text>
<text x="313.6" y="204.3">R7</text>
<text x="388.8" y="213.1">R9</text>
<text x="219" y="221.2">HDR-M-2.54_1x1</text>
<text x="240.4" y="218.1">J4</text>
<text x="313.6" y="219.9">10k</text>
<text x="313.6" y="216.7">R8</text>
<text x="388.8" y="216.3">1M</text>
<text x="219" y="237.1">HDR-M-2.54_1x1</text>
<text x="240.4" y="234">J5</text>
<text x="364.2" y="237.5">0.1u</text>
<text x="364.6" y="234.3">C12</text>
<text x="388.8" y="237.5">1M</text>
<text x="388.8" y="234.3">R10</text>
</g>
<g font-size="3.2" fill="#00f">
<text x="202.4" y="28.3">1</text>
<text x="247.1" y="28.3">40</text>
<text x="202.4" y="31.8">2</text>
<text x="202.4" y="35.3">3</text>
<text x="205.9" y="30.1">PC0</text>
<text x="205.9" y="33.6">PC1</text>
<text x="239.5" y="33.6">PA6</text>
<text x="239.5" y="30.1">PA7</text>
<text x="247.1" y="35.3">38</text>
<text x="247.1" y="31.8">39</text>
<text x="357.7" y="34.4" transform="rotate(-90 357.7 34.4)">IN</text>
<text x="361.2" y="34.4" transform="rotate(-90 361.2 34.4)">OUT</text>
<text x="202.4" y="38.9">4</text>
<text x="205.9" y="37.1">PC2</text>
<text x="205.9" y="40.6">PC3</text>
<text x="239.5" y="40.6">PA4</text>
<text x="239.5" y="37.1">PA5</text>
<text x="247.1" y="38.9">37</text>
<text x="356" y="37.9" transform="rotate(-90 356 37.9)">2</text>
<text x="359.5" y="37.9" transform="rotate(-90 359.5 37.9)">3</text>
<text x="117.9" y="47.7">1</text>
<text x="239.5" y="47.7">PA2</text>
<text x="239.5" y="44.2">PA3</text>
<text x="247.1" y="45.9">35</text>
<text x="247.1" y="42.4">36</text>
<text x="122.4" y="49.1">+</text>
<text x="202.4" y="49.5">7</text>
<text x="202.4" y="53">8</text>
<text x="205.9" y="51.2">PC4</text>
<text x="239.5" y="51.2">PA1</text>
<text x="247.1" y="53">33</text>
<text x="247.1" y="49.5">34</text>
<text x="410.7" y="53">1</text>
<text x="426.9" y="53">2</text>
<text x="117.9" y="54.8">2</text>
<text x="122.4" y="56.2">+</text>
<text x="129.8" y="57.9" transform="rotate(-90 129.8 57.9)">-</text>
<text x="202.4" y="56.5">9</text>
<text x="205.9" y="54.8">PC5</text>
<text x="205.9" y="58.3">PD0</text>
<text x="224.3" y="54.8">PA0(EXTCLK)</text>
<text x="128.4" y="62.4" transform="rotate(-90 128.4 62.4)">3</text>
<text x="200.4" y="60">10</text>
<text x="200.4" y="63.6">11</text>
<text x="205.9" y="61.8">PD1</text>
<text x="205.9" y="65.3">PD2</text>
<text x="237.6" y="65.3">UPDI</text>
<text x="247.1" y="63.6">30</text>
<text x="410.7" y="60">3</text>
<text x="426.9" y="60">4</text>
<text x="200.4" y="67.1">12</text>
<text x="200.4" y="70.6">13</text>
<text x="205.9" y="68.9">PD3</text>
<text x="239.9" y="68.9">PF6</text>
<text x="247.1" y="70.6">28</text>
<text x="247.1" y="67.1">29</text>
<text x="200.4" y="74.2">14</text>
<text x="200.4" y="77.7">15</text>
<text x="205.9" y="72.4">PD4</text>
<text x="205.9" y="75.9">PD5</text>
<text x="239.9" y="75.9">PF4</text>
<text x="239.9" y="72.4">PF5</text>
<text x="247.1" y="77.7">26</text>
<text x="247.1" y="74.2">27</text>
<text x="200.4" y="81.2">16</text>
<text x="205.9" y="79.4">PD6</text>
<text x="205.9" y="83">PD7</text>
<text x="239.9" y="83">PF2</text>
<text x="239.9" y="79.4">PF3</text>
<text x="247.1" y="81.2">25</text>
<text x="226.1" y="86.5">PF1(TOSC2)</text>
<text x="247.1" y="88.3">23</text>
<text x="247.1" y="84.7">24</text>
<text x="200.4" y="91.8">19</text>
<text x="200.4" y="95.3">20</text>
<text x="205.9" y="93.6">PE0</text>
<text x="226.1" y="90">PF0(TOSC1)</text>
<text x="239.7" y="93.6">PE3</text>
<text x="247.1" y="95.3">21</text>
<text x="247.1" y="91.8">22</text>
<text x="205.9" y="97.1">PE1</text>
<text x="239.7" y="97.1">PE2</text>
<text x="400.6" y="141.2">8</text>
<text x="380.6" y="144.7">2</text>
<text x="380.6" y="148.2">3</text>
<text x="384.1" y="146.5">IN</text>
<text x="392.3" y="146.5">OUT</text>
<text x="400.6" y="148.2">6</text>
<text x="400.6" y="144.7">7</text>
<text x="380.6" y="151.8">4</text>
<text x="384.1" y="150">IN</text>
<text x="384.1" y="153.5">EN# OC#</text>
<text x="392.3" y="150">OUT</text>
<text x="400.6" y="151.8">5</text>
</g>
<g font-size="3.2">
<text x="354.2" y="34.4" transform="rotate(-90 354.2 34.4)">GND</text>
<text x="352.4" y="37.9" transform="rotate(-90 352.4 37.9)">1</text>
<text x="54.9" y="42.1">1</text>
<text x="54.9" y="45.6">2</text>
<text x="61" y="44.3">32KHz</text>
<text x="61" y="47.9">VCC</text>
<text x="77.3" y="47.9">SDA</text>
<text x="77.8" y="44.3">SCL</text>
<text x="88.2" y="45.6">15</text>
<text x="88.2" y="42.1">16</text>
<text x="202.4" y="45.9">6</text>
<text x="205.9" y="47.7">GND</text>
<text x="312" y="45.6">1</text>
<text x="54.9" y="49.1">3</text>
<text x="54.9" y="52.6">4</text>
<text x="61" y="51.4">INT/SQW VBAT</text>
<text x="88.2" y="52.6">13</text>
<text x="88.2" y="49.1">14</text>
<text x="312" y="49.1">2</text>
<text x="54.9" y="56.2">5</text>
<text x="54.9" y="59.7">6</text>
<text x="61" y="54.9">RST</text>
<text x="61" y="58.5">N.C</text>
<text x="76.8" y="54.9">GND</text>
<text x="78.4" y="58.5">N.C</text>
<text x="88.2" y="59.7">11</text>
<text x="88.2" y="56.2">12</text>
<text x="238.4" y="58.3">GND</text>
<text x="247.1" y="56.5">32</text>
<text x="54.9" y="63.2">7</text>
<text x="61" y="62">N.C</text>
<text x="61" y="65.5">N.C</text>
<text x="78.4" y="65.5">N.C</text>
<text x="78.4" y="62">N.C</text>
<text x="88.2" y="63.2">10</text>
<text x="54.9" y="66.7">8</text>
<text x="61" y="69">N.C</text>
<text x="78.4" y="69">N.C</text>
<text x="88.2" y="66.7">9</text>
<text x="200.4" y="88.3">18</text>
<text x="205.9" y="90">GND</text>
<text x="68.5" y="135.5">1</text>
<text x="68.5" y="139.1">2</text>
<text x="68.5" y="142.6">3</text>
<text x="380.6" y="141.2">1</text>
<text x="384.1" y="142.9">GND OUT</text>
<text x="19.1" y="146.1">1</text>
<text x="19.1" y="149.6">2</text>
<text x="68.5" y="146.1">4</text>
<text x="68.5" y="149.6">5</text>
<text x="19.1" y="153.2">3</text>
<text x="68.5" y="153.2">6</text>
<text x="237.9" y="197.3">1</text>
<text x="40.8" y="210">1</text>
<text x="114.4" y="209.6">1</text>
<text x="181.9" y="210">1</text>
<text x="40.8" y="213.5">2</text>
<text x="114.4" y="213.1">2</text>
<text x="181.9" y="213.5">2</text>
<text x="237.9" y="211.4">1</text>
<text x="40.8" y="217">3</text>
<text x="40.8" y="220.6">4</text>
<text x="114.4" y="216.7">3</text>
<text x="114.4" y="220.2">4</text>
<text x="181.9" y="217">3</text>
<text x="181.9" y="220.6">4</text>
<text x="40.8" y="224.1">5</text>
<text x="40.8" y="227.6">6</text>
<text x="114.4" y="223.7">5</text>
<text x="114.4" y="227.3">6</text>
<text x="181.9" y="224.1">5</text>
<text x="181.9" y="227.6">6</text>
<text x="239.6" y="225.5">1</text>
<text x="40.8" y="231.1">7</text>
<text x="181.9" y="231.1">7</text>
<text x="40.8" y="234.7">8</text>
<text x="40.8" y="238.2">9</text>
<text x="181.9" y="234.7">8</text>
<text x="38.8" y="241.7">10</text>
<text x="38.8" y="245.3">11</text>
<text x="239.6" y="241.4">1</text>
<text x="38.8" y="248.8">12</text>
<text x="38.8" y="252.3">13</text>
<text x="38.8" y="255.8">14</text>
<text x="38.7" y="259.7">15</text>
<text x="38.7" y="263.2">16</text>
</g>
<g font-size="3.2" fill="#f00">
<text x="202.4" y="42.4">5</text>
<text x="205.9" y="44.2">VDD</text>
<text x="238.6" y="61.8">VDD</text>
<text x="247.1" y="60">31</text>
<text x="200.4" y="84.7">17</text>
<text x="205.9" y="86.5">AVDD</text>
</g>
<g font-size="2.1" fill="#a54b4b">
<text x="197.6" y="137.3">P5</text>
<text x="244.1" y="137.3">P4</text>
<text x="197.6" y="140.8">P3</text>
<text x="207.9" y="142.6">CMD</text>
<text x="207.9" y="139">CLK</text>
<text x="231.7" y="139">VDD</text>
<text x="197.6" y="147.9">P7</text>
<text x="207.9" y="149.6">DAT0</text>
<text x="233.3" y="149.6">CD</text>
<text x="244.1" y="147.9">P9</text>
<text x="197.6" y="155">P1</text>
<text x="197.6" y="151.4">P8</text>
<text x="207.9" y="153.2">DAT1</text>
<text x="244.1" y="155">SH1</text>
<text x="197.6" y="158.5">P2</text>
<text x="207.9" y="156.7">DAT2</text>
<text x="207.9" y="160.2">CD/DAT3</text>
<text x="228.3" y="156.7">SHIELD</text>
<text x="232.1" y="160.2">VSS</text>
<text x="244.1" y="158.5">P6</text>
</g>
<text font-size="1.8" x="122.4" y="46.4">CR1216-1225</text>
</svg>
